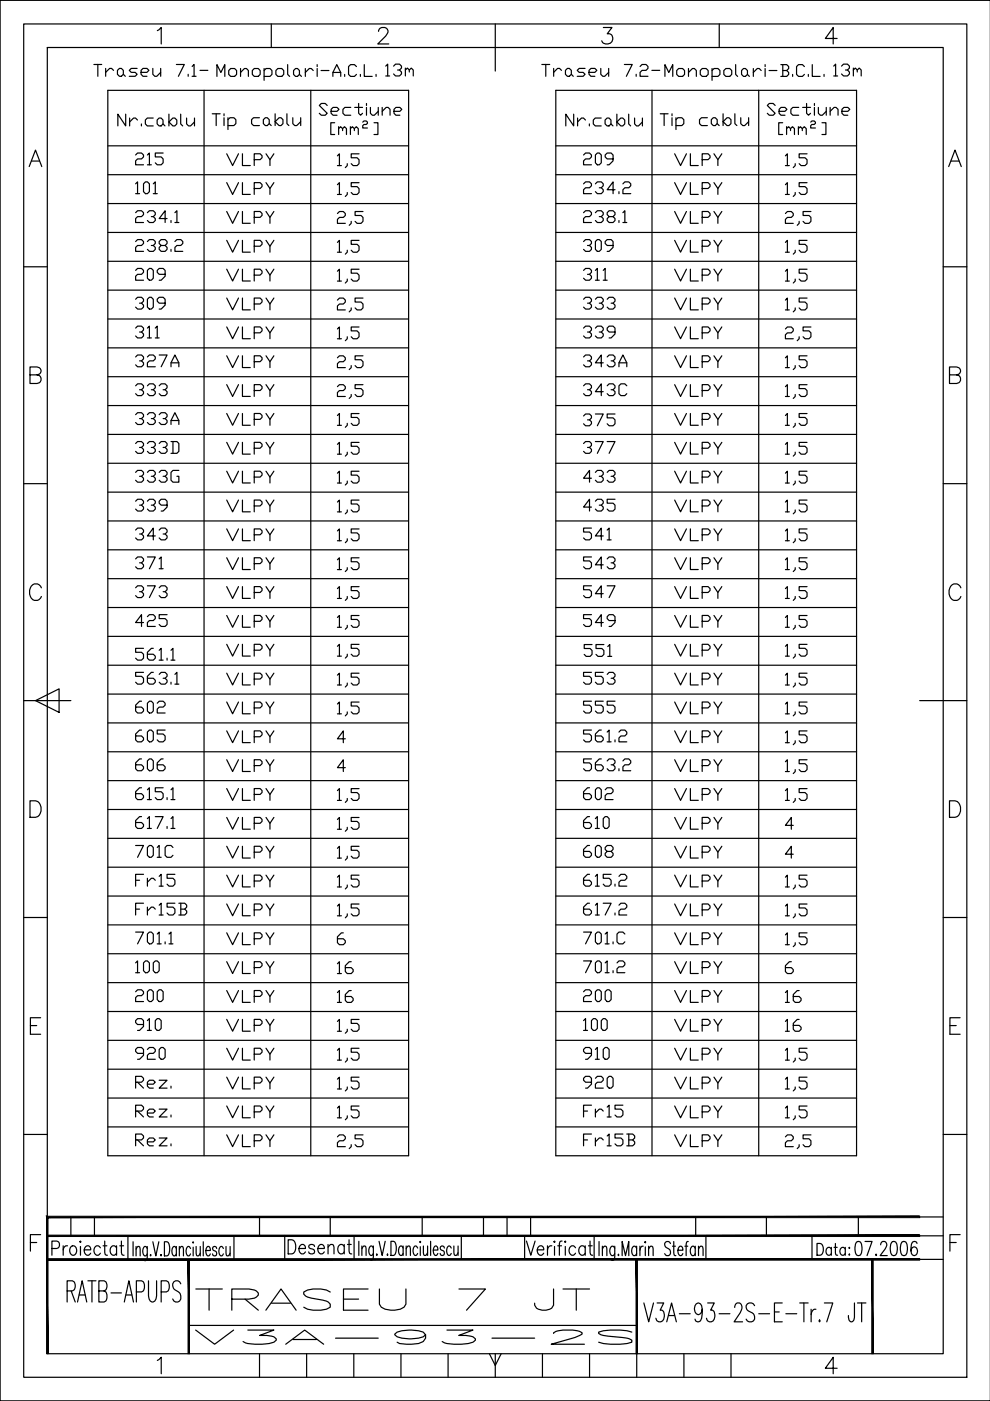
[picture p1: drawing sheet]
<svg xmlns="http://www.w3.org/2000/svg" width="210mm" height="297mm" viewBox="0 0 210 297" stroke-linecap="round" stroke-linejoin="round" font-family="sans-serif">
<!-- layer: 0 -->
<g fill="none" stroke="#000" stroke-width=".25">
<path d="M5 5.1h200v286.9h-200zM10 10.1h190v276.9h-190zM22.9 19.2h63.7v225.8h-63.7zM33.4 6.5l.8-.7v3.5M43.3 19.2v225.8M46 16.2v-2.5l.8 1.7 .9-1.7v2.5M48.9 14.5h.8l.5 .5v.8l-.5 .4h-.8l-.4-.4v-.8zM51 15.4l.8-.9h.4l.5 .5v1.2M51 14.5v1.7M53.9 14.5h.8l.5 .5v.8l-.5 .4h-.8l-.4-.4v-.8zM56 15l.4-.5h.8l.5 .5v.8l-.5 .4h-1.2M56 14.5v2.5"/>
<path d="M57.5 5.1v5M58.9 14.5h.8l.5 .5v.8l-.5 .4h-.8l-.4-.4v-.8zM61 13.7v2.1l.4 .4M62.7 14.5h.4l.4 .5v.8l-.4 .4h-.4l-.5-.4v-.8zM63.5 15.8l.4 .4M64.7 14.5v1.7M65.9 19.2v225.8M66.4 15l-.4-.5h-.4l-.9 .9M67.2 13.7v.4M67.2 14.5v1.7M68.1 15h1.6M70.6 16.2v-.8l.8-1.7 .8 1.7v.8"/>
<path d="M70.6 15.4h1.6M73.1 15.8v.4M75.6 14.1l-.4-.4h-.9l-.4 .4v1.7l.4 .4h.9l.4-.4M76.4 15.8v.4M77.2 13.7v2.5h1.7M80.3 6.7a.87 .87 0 0 1 .6-.9h.7a.85 .85 0 0 1 .5 1.4l-2 2.1h2.3M105 5.1v10M117.8 19.2h63.8v225.8h-63.8zM127.9 5.8h1.9l-1.1 1.4a1.12 1.12 0 0 1 1.2 1.2 1.12 1.12 0 0 1-1.5 .9l-.5-.1-.3-.5M138.2 19.2v225.8M143.9 14.5h.8l.4 .5v.8l-.4 .4h-.8l-.4-.4v-.8zM146 15.4l.8-.9h.4l.4 .5v1.2"/>
<path d="M146 14.5v1.7M148.9 14.5h.8l.4 .5v.8l-.4 .4h-.8l-.4-.4v-.8zM151 15l.4-.5h.8l.4 .5v.8l-.4 .4h-1.2M151 14.5v2.5M152.5 5.1v5M153.9 14.5h.8l.4 .5v.8l-.4 .4h-.8l-.4-.4v-.8zM156 13.7v2.1l.4 .4M157.6 14.5h.5l.4 .5v.8l-.4 .4h-.5l-.4-.4v-.8zM158.5 15.8l.4 .4M159.7 14.5v1.7M160.9 19.2v225.8M161.4 15l-.4-.5h-.4l-.9 .9"/>
<path d="M162.2 13.7v.4M162.2 14.5v1.7M163.1 15h1.6M165.6 13.7h1.2l.4 .4v.4l-.4 .5M166 15h.8l.4 .4v.4l-.4 .4h-1.2M166 13.7v2.5M168.1 15.8v.4M170.6 14.1l-.5-.4h-.8l-.4 .4v1.7l.4 .4h.8l.5-.4M171.4 15.8v.4M172.2 13.7v2.5h1.7M177.5 8.2h-2.5l1.7-2.4v3.5M210 .1h-210v296.9h210"/>
<path d="M6.2 35.3l1.3-3.5 1.4 3.5M6.7 34.1h1.7M22.9 37h63.7M22.9 30.9h63.7M45 24.1h1.7M45.8 24.1v2.5M47.5 24.1v.4M47.5 25v1.6M48.3 25.4l.5-.4h.8l.4 .4v.8l-.4 .4h-1.3M48.3 25v2.5M55 25h-1.2l-.5 .4v.8l.5 .4h1.2M56.3 25h.4l.4 .4v.8l-.4 .4h-.4l-.5-.4v-.8z"/>
<path d="M57.1 26.2l.4 .4M58.3 25.8l.9-.8h.4l.4 .4v.8l-.4 .4h-.4zM58.3 24.1v2.5M60.8 24.1v2.1l.4 .4M62.1 25v1.2l.4 .4h.4l.9-.8M63.8 25v1.6M71.5 39.2l.5-.5v2.5M76.1 38.7h-1.6v.9h1.2l.4 .4v.8l-.4 .4h-.8l-.4-.4M117.8 37h63.8M117.8 30.9h63.8M140 24.1h1.6M140.8 24.1v2.5"/>
<path d="M142.5 24.1v.4M142.5 25v1.6M143.3 25.4l.4-.4h.9l.4 .4v.8l-.4 .4h-1.3M143.3 25v2.5M150 25h-1.3l-.4 .4v.8l.4 .4h1.3M151.2 25h.4l.5 .4v.8l-.5 .4h-.4l-.4-.4v-.8zM152.1 26.2l.4 .4M153.3 25.8l.8-.8h.5l.4 .4v.8l-.4 .4h-.5zM153.3 24.1v2.5M155.8 24.1v2.1l.4 .4M157.1 25v1.2l.4 .4h.4l.8-.8M158.7 25v1.6"/>
<path d="M166.5 39.2l.4-.5v2.5M171.1 38.7h-1.7v.9h1.3l.4 .4v.8l-.4 .4h-.8l-.5-.4M201.1 35.3l1.4-3.5 1.3 3.5M201.7 34.1h1.6M5 56.6h5M22.9 55.4h63.7M22.9 49.3h63.7M22.9 43.2h63.7M71.5 57.5l.5-.4v2.5M71.5 59.6h.9M71.5 41.2h.9M73.6 59.2v.4l-.4 .4"/>
<path d="M73.6 40.8v.4l-.4 .5M76.1 57.1h-1.6v.8h1.2l.4 .4v.9l-.4 .4h-.8l-.4-.4M117.8 55.4h63.8M117.8 49.3h63.8M117.8 43.2h63.8M166.5 57.5l.4-.4v2.5M166.5 59.6h.9M166.5 41.2h.9M168.6 59.2v.4l-.4 .4M168.6 40.8v.4l-.4 .5M171.1 57.1h-1.7v.8h1.3l.4 .4v.9l-.4 .4h-.8l-.5-.4M200 56.6h5"/>
<path d="M6.4 79.5h1.5l.5-.2a.8 .8 0 0 0 0-1.3l-.5-.2h-1.5v3.5h1.5a.92 .92 0 0 0 .8-.9 .92 .92 0 0 0-.8-.9M22.9 79.9h63.7M22.9 73.8h63.7M22.9 67.6h63.7M22.9 61.5h63.7M117.8 79.9h63.8M117.8 73.8h63.8M117.8 67.6h63.8M117.8 61.5h63.8M166.5 75.9l.4-.5v2.5M166.5 77.9h.9M168.6 77.5v.4l-.4 .5"/>
<path d="M171.1 75.4h-1.7v.9h1.3l.4 .4v.8l-.4 .4h-.8l-.5-.4M201.3 79.5h1.5l.5-.2a.8 .8 0 0 0 0-1.3l-.5-.2h-1.5v3.5h1.5a.92 .92 0 0 0 .9-.9 .92 .92 0 0 0-.9-.9M22.9 98.2h63.7M22.9 92.1h63.7M22.9 86h63.7M71.5 94.2l.5-.4v2.5M71.5 96.3h.9M73.6 95.9v.4l-.4 .4M76.1 93.8h-1.6v.8h1.2l.4 .4v.9l-.4 .4h-.8l-.4-.4M117.8 98.2h63.8M117.8 92.1h63.8M117.8 86h63.8"/>
<path d="M166.5 94.2l.4-.4v2.5M166.5 96.3h.9M168.6 95.9v.4l-.4 .4M171.1 93.8h-1.7v.8h1.3l.4 .4v.9l-.4 .4h-.8l-.5-.4M5 102.5h5M22.9 116.6h63.7M22.9 110.5h63.7M22.9 104.3h63.7M71.5 112.6l.5-.5v2.5M71.5 114.6h.9M73.6 114.2v.4l-.4 .5M76.1 112.1h-1.6v.9h1.2l.4 .4v.8l-.4 .4h-.8l-.4-.4"/>
<path d="M117.8 116.6h63.8M117.8 110.5h63.8M117.8 104.3h63.8M166.5 112.6l.4-.5v2.5M166.5 114.6h.9M168.6 114.2v.4l-.4 .5M171.1 112.1h-1.7v.9h1.3l.4 .4v.8l-.4 .4h-.8l-.5-.4M200 102.5h5M8.8 124.6a1.29 1.29 0 0 0-1.5-.8 1.29 1.29 0 0 0-1 1.3 1.54 1.54 0 0 0 .3 1.7 1.54 1.54 0 0 0 1.7 .3l.5-.6M22.9 134.9h63.7M22.9 128.8h63.7M22.9 122.7h63.7"/>
<path d="M71.5 130.9l.5-.4v2.5M71.5 133h.9M73.6 132.6v.4l-.4 .4M76.1 130.5h-1.6v.8h1.2l.4 .4v.9l-.4 .4h-.8l-.4-.4M117.8 134.9h63.8M117.8 128.8h63.8M117.8 122.7h63.8M166.5 130.9l.4-.4v2.5M166.5 133h.9M168.6 132.6v.4l-.4 .4M171.1 130.5h-1.7v.8h1.3l.4 .4v.9l-.4 .4h-.8l-.5-.4M203.7 124.6a1.29 1.29 0 0 0-1.4-.8 1.29 1.29 0 0 0-1.1 1.3 1.54 1.54 0 0 0 .4 1.7 1.54 1.54 0 0 0 1.6 .3l.5-.6"/>
<path d="M5 148.5h10M7.5 148.5l5-2.5v5zM22.9 141h63.7M22.9 147.2h63.7M22.9 153.3h63.7M22.9 159.4h63.7M71.5 149.3l.5-.4v2.4M71.5 151.3h.9M73.2 156.6h-1.7l1.3-1.6v2.5M73.6 150.9v.4l-.4 .5M76.1 148.9h-1.6v.8h1.2l.4 .4v.8l-.4 .4h-.8l-.4-.4M117.8 141h63.8"/>
<path d="M117.8 147.2h63.8M117.8 153.3h63.8M117.8 159.4h63.8M166.5 149.3l.4-.4v2.4M166.5 151.3h.9M168.6 150.9v.4l-.4 .5M171.1 148.9h-1.7v.8h1.3l.4 .4v.8l-.4 .4h-.8l-.5-.4M195 148.5h10M6.4 169.8h1.1a1.87 1.87 0 0 1 1.2 1.7 1.87 1.87 0 0 1-1.2 1.8h-1.1zM22.9 165.5h63.7M22.9 171.6h63.7M22.9 177.7h63.7"/>
<path d="M71.5 167.6l.5-.4v2.5M71.5 169.7h.9M73.2 162.8h-1.7l1.3-1.7v2.5M73.6 169.3v.4l-.4 .4M76.1 167.2h-1.6v.8h1.2l.4 .5v.8l-.4 .4h-.8l-.4-.4M117.8 165.5h63.8M117.8 171.6h63.8M117.8 177.7h63.8M166.5 167.6l.4-.4v2.5M166.5 169.7h.9M168.2 175h-1.7l1.3-1.7v2.5M168.6 169.3v.4l-.4 .4"/>
<path d="M171.1 167.2h-1.7v.8h1.3l.4 .5v.8l-.4 .4h-.8l-.5-.4M201.3 169.8h1.2a1.87 1.87 0 0 1 1.2 1.7 1.87 1.87 0 0 1-1.2 1.8h-1.2zM5 194.5h5M22.9 196.1h63.7M22.9 183.9h63.7M22.9 190h63.7M28.8 197.6h1.6l-1.2 2.5M31.3 198l.4-.4h.4l.4 .4v1.7l-.4 .4h-.4l-.4-.4zM33.3 198l.5-.4v2.5M35 199.7v.4M35.8 198l.5-.4v2.5M71.5 186l.5-.4v2.5"/>
<path d="M71.5 188.1h.9M72.8 197.8h-.4l-.9 .8v1.3l.5 .4h.8l.4-.4v-.4l-.4-.5h-1.3M73.6 187.6v.5l-.4 .4M76.1 185.6h-1.6v.8h1.2l.4 .4v.8l-.4 .5h-.8l-.4-.5M117.8 196.1h63.8M117.8 183.9h63.8M117.8 190h63.8M166.5 186l.4-.4v2.5M166.5 188.1h.9M168.2 181.1h-1.7l1.3-1.7v2.5M168.6 187.6v.5l-.4 .4M171.1 185.6h-1.7v.8h1.3l.4 .4v.8l-.4 .5h-.8l-.5-.5"/>
<path d="M200 194.5h5M6.4 217.4h1.4M8.6 215.8h-2.2v3.5h2.2M22.9 202.2h63.7M22.9 208.3h63.7M22.9 214.5h63.7M33.3 200.1h.9M35.8 200.1h.9M117.8 202.2h63.8M117.8 208.3h63.8M117.8 214.5h63.8M167.8 203.9h-.4l-.9 .8v1.3l.4 .4h.9l.4-.4v-.4l-.4-.4h-1.3"/>
<path d="M201.4 217.4h1.3M203.6 215.8h-2.2v3.5h2.2M22.9 238.9h63.7M22.9 232.8h63.7M22.9 220.6h63.7M22.9 226.7h63.7M117.8 238.9h63.8M117.8 232.8h63.8M117.8 220.6h63.8M117.8 226.7h63.8M5 240.5h5M195 258h5"/>
<path d="M200 240.5h5M6.4 263.4h1.4M8.6 261.8h-2.2v3.5M195 267h5M195 262h5M201.4 263.4h1.3M203.6 261.8h-2.2v3.5M33.4 288.4l.8-.6v3.5M55 287v5M65 287v5M75 287v5M85 287v5"/>
<path d="M95 287v5M103.8 287l1.2 2.5 1.3-2.5M105 287v5M115 287v5M125 287v5M135 287v5M145 287v5M155 287v5M177.5 290.1h-2.5l1.7-2.3v3.5"/>
</g>
<!-- layer: INDICATOR -->
<g fill="none" stroke="#000" stroke-width=".25">
<path d="M15 258v4M20 258v4M55 258v4M70 258v4M89.5 258v4M102.5 258v4M107.5 258v4M112.5 258v4M147.5 258v4M162.5 258v4M182 258v4M11 264.7h1a.82 .82 0 0 0 .6-.8 .82 .82 0 0 0-.6-.8h-1v3"/>
<path d="M13.4 264.1v2M14.2 273.7h1.1a1.23 1.23 0 0 0 0-2.1h-1.1v4.5M14.3 264.1a.81 .81 0 0 0-.9 .9M15.1 273.7l.8 2.4M15.1 264.3a.64 .64 0 0 1 1 .3 1.01 1.01 0 0 1-.8 1.5 1.19 1.19 0 0 1-.2-1.8zM16.4 276.1l1-4.5 1 4.5M16.8 274.6h1.2M17.1 263.1l.1 .2-.1 .1-.2-.1zM17.1 264.3v1.8M17.9 265h1.3a.67 .67 0 0 0-.4-.8 .67 .67 0 0 0-.8 .4 1.01 1.01 0 0 0 .8 1.5l.4-.4M18.6 271.6h1.8M19.5 271.6v4.5"/>
<path d="M21 273.7h1.1a1.23 1.23 0 0 0 0-2.1h-1.1v4.5h1.1a1.39 1.39 0 0 0 0-2.4M21.3 264.6a.66 .66 0 0 0-.6-.5 .66 .66 0 0 0-.7 .5 1.01 1.01 0 0 0 .8 1.5l.5-.4M21.9 264.1h.8M22.2 263.1v2.5l.1 .4 .5 .1M23.5 274.1h2.2M24.7 264.6a.67 .67 0 0 0-.6-.5 .67 .67 0 0 0-.6 .5 1.01 1.01 0 0 0 .8 1.5l.4-.4M24.7 264.1v2M25.4 264.1h.8M25.7 263.1v2.5l.2 .4 .4 .1M26.4 276.1l.9-4.5 1 4.5M26.7 274.6h1.2M27.1 262v5"/>
<path d="M28.2 263.3v3M28.9 264.8l.3-.5 .4 .1 .1 1.9M28.9 264.3v2M28.9 273.9h1.1a1.39 1.39 0 0 0 0-2.3h-1.1v4.5M31.2 264.3l-.1 2.7-.2 .3-.4-.2M31.2 264.7l-.3-.4-.4 .1a1.48 1.48 0 0 0 .2 1.9h.2l.3-.5M31.5 271.6v3.2l.4 1 .3 .3 .6-.3 .3-.4 .1-3.8M31.9 266v.3zM32.4 263.3l.6 3 .7-3M34.2 266v.3zM34.2 273.9h1.1a1.39 1.39 0 0 0 0-2.3h-1.1v4.5M34.9 263.3h.5a2.2 2.2 0 0 1 0 3h-.5z"/>
<path d="M37.4 264.7l-.3-.4h-.3a1.45 1.45 0 0 0 0 2h.3l.3-.5M37.4 264.3v2M38 264.8l.4-.5 .4 .1 .1 1.9M38 264.3v2M38.3 272.2a.92 .92 0 0 0-1.3-.6 .92 .92 0 0 0-.3 1.5l.4 .4a1.52 1.52 0 0 1 1 2.3 .88 .88 0 0 1-1.5-.4M40.4 264.7l-.3-.4h-.3a1.45 1.45 0 0 0 0 2h.3l.3-.5M41 263.3v.3zM41 264.4v1.9M41.6 264.3l.1 1.8 .4 .2 .4-.6M42.5 264.3v2M43.1 263.3v3M43.6 265.1h1v-.3a.53 .53 0 0 0-.6-.5 1.45 1.45 0 0 0 0 2h.3l.3-.5"/>
<path d="M45.9 264.7l-.3-.4-.5 .1v.6l.6 .3a.54 .54 0 0 1 .2 .6 .54 .54 0 0 1-.5 .4l-.3-.5M47.4 264.7l-.4-.4-.3 .1a1.48 1.48 0 0 0 .1 1.9h.2l.4-.5M47.9 264.3l.1 1.8 .4 .2 .4-.6M48.8 264.3v2M49.6 262.2v5M60.4 261.9v5M61.1 262.9h.8a1.77 1.77 0 0 1 0 2.9h-.8zM63.4 264.7h1.4a.67 .67 0 0 0-.5-.8 .67 .67 0 0 0-.8 .4 .99 .99 0 0 0 .8 1.5l.5-.4M66.7 264.3a.66 .66 0 0 0-.6-.5 .66 .66 0 0 0-.7 .5l.2 .3 .8 .3a.56 .56 0 0 1 .2 .8 .73 .73 0 0 1-1.2-.3M67.4 264.7h1.4a.67 .67 0 0 0-.5-.8 .67 .67 0 0 0-.8 .4 1 1 0 0 0 .8 1.5l.5-.4M69.6 264.4l.5-.6 .6 .2 .1 1.8M69.6 263.8v2"/>
<path d="M73 264.3a.66 .66 0 0 0-.6-.5 .66 .66 0 0 0-.7 .5 .99 .99 0 0 0 .8 1.5l.5-.4M73 263.8v2M73.7 263.8h.8M74 262.9v2.4l.1 .4 .5 .1M75.1 262v5M76.1 263.2v3M76.7 264.7l.4-.5 .4 .1 .1 1.9M76.7 264.2v2M79.2 264.2l-.1 2.7-.3 .3-.4-.2M79.2 264.6l-.4-.4-.4 .1a1.48 1.48 0 0 0 .2 1.9h.2l.4-.4M79.9 265.9v.3zM80.4 263.2l.6 3 .7-3"/>
<path d="M82.2 265.9v.3zM82.9 263.2h.5a2.17 2.17 0 0 1 0 3h-.5zM85.5 264.6l-.3-.4h-.3a1.4 1.4 0 0 0 0 2h.3l.3-.4M85.5 264.2v2M86.1 264.7l.4-.5 .4 .1 .1 1.9M86.1 264.2v2M88.6 264.6l-.4-.4-.4 .1a1.48 1.48 0 0 0 .2 1.9h.2l.4-.4M89.1 263.2v.3zM89.1 264.3v1.9M89.8 264.2v1.8l.4 .2 .5-.6M90.7 264.2v2M91.3 263.2v3"/>
<path d="M91.9 265h.9v-.3a.53 .53 0 0 0-.5-.5 1.4 1.4 0 0 0 0 2h.2l.3-.4M94.2 264.6l-.1-.3-.2-.1-.5 .1-.1 .3a.98 .98 0 0 0 .8 .7 .55 .55 0 0 1-.4 .9l-.3-.2-.1-.2M95.7 264.6l-.4-.4-.4 .1a1.48 1.48 0 0 0 .2 1.9h.2l.4-.4M96.2 264.2l.1 1.8 .4 .2 .4-.6M97.1 264.2v2M97.8 262v5M111.2 262v5M111.6 263.1l.9 3 1-3M113.9 265h1.4a.67 .67 0 0 0-.4-.8 .67 .67 0 0 0-.9 .4 1.01 1.01 0 0 0 .8 1.5l.5-.4M116.1 264.1v2M117 264.1a.81 .81 0 0 0-.9 .9M117.6 263.1l.1 .2-.1 .1-.1-.1z"/>
<path d="M117.6 264.3v1.8M118.3 264.1h.8M119.2 263.1l-.5 .2-.1 .4v2.4M119.9 263.1v.3l-.2-.1zM119.9 264.3v1.8M122 264.6a.67 .67 0 0 0-.6-.5 .67 .67 0 0 0-.6 .5 1.01 1.01 0 0 0 .8 1.5l.4-.4M124.1 264.6a.67 .67 0 0 0-.7-.5 .67 .67 0 0 0-.6 .5 1.01 1.01 0 0 0 .8 1.5l.5-.4M124.1 264.1v2M124.8 264.1h.8M125.1 263.1v2.5l.1 .4 .5 .1M126 262v5M127 263.2v3"/>
<path d="M127.7 264.8l.5-.6 .4 .2 .1 1.8M127.7 264.2v2M130.3 264.2l-.1 2.7-.2 .3-.4-.1M130.3 264.7l-.3-.5h-.3a1.33 1.33 0 0 0 0 2h.3l.3-.4M131.1 265.9v.3zM131.9 266.2v-3l.7 3 .7-3v3M135 264.7l-.4-.5h-.2a1.35 1.35 0 0 0 0 2h.2l.4-.4M135 264.2v2M135.7 264.2v2M136.4 264.2l-.5 .2-.2 .7M136.5 276.3l1 4 1.1-4M136.8 263.2v.3z"/>
<path d="M136.8 264.4v1.8M137.5 264.8l.5-.6 .4 .2 .1 1.8M137.5 264.2v2M139.3 276.3h1.4l-.7 1.5h.3a1.53 1.53 0 0 1-.2 2.5 .81 .81 0 0 1-1-.8M141.7 278.9h1.3M142.2 263.6a.67 .67 0 0 0-1.1-.2 .67 .67 0 0 0 .2 1.1 1.08 1.08 0 0 1 .9 1.3 .64 .64 0 0 1-.7 .4 .64 .64 0 0 1-.6-.4M142.6 264.2h.6M142.9 263.2v2.4v.5l.4 .1M143.7 265.1h1.1v-.3a.55 .55 0 0 0-.6-.6 1.35 1.35 0 0 0 0 2h.2l.4-.4M144 278.5h2.3M145.2 264.2h.6M145.9 263.2l-.3 .2-.1 .4v2.4"/>
<path d="M147.4 264.7l-.3-.5h-.3a1.35 1.35 0 0 0 0 2h.3l.3-.4M147.4 264.2v2M148.1 264.8l.4-.6 .5 .2 .1 1.8M148.1 264.2v2M148.9 277.6l-.1 .6-.3 .3-.4 .2a1.31 1.31 0 0 1-.9-1.2 1.31 1.31 0 0 1 .9-1.2l.4 .1a4 4 0 0 1 0 3.7l-.6 .2-.4-.2-.1-.4M149.7 262v5M150 276.3h1.4l-.7 1.5h.4a1.53 1.53 0 0 1-.3 2.5 .81 .81 0 0 1-1-.8M152.5 278.5h2.3M155.8 277.2l.2-.8 .3-.1h.5a1.38 1.38 0 0 1 .1 2l-1.3 2h1.8M160 276.8a.94 .94 0 0 0-1.5-.4 .94 .94 0 0 0 .2 1.6l.8 .3a1.01 1.01 0 0 1 .4 1.5 1.01 1.01 0 0 1-1.4 .3l-.3-.4M160.9 278.5h2.3M164.2 278.2h1"/>
<path d="M165.9 276.3h-1.7v4h1.7M166.6 278.5h2.3M169.6 276.3h1.7M170.4 276.3v4M172 277.6v2.7M172.2 262v5M173 277.6h-.4l-.2 .2-.4 .9M173.2 263.6h.7a1.47 1.47 0 0 1 0 2.5h-.7zM173.8 279.9l.1 .2-.1 .2-.2-.2zM174.8 276.3h1.8l-1.3 4M176.3 264.8a.55 .55 0 0 0-.6-.4 .55 .55 0 0 0-.5 .4 .76 .76 0 0 0 0 .9 .76 .76 0 0 0 .9 .3l.2-.2M176.3 264.5v1.6"/>
<path d="M176.8 264.5h.7M177.1 263.6v2.1l.1 .3 .4 .1M179.2 264.8a.55 .55 0 0 0-.5-.4 .55 .55 0 0 0-.5 .4 .76 .76 0 0 0-.1 .9 .76 .76 0 0 0 .9 .3l.2-.2M179.2 264.5v1.6M180.1 264.5v.2zM180.1 265.9v.2zM181.2 276.3v3l-.3 .8-.5 .2a1.17 1.17 0 0 1-.5-1.4M181.6 263.4l.5-.2a1.5 1.5 0 0 1 .7 1.7l-.4 1.2-.5 .1a1.5 1.5 0 0 1-.6-1.7zM181.8 276.3h1.8M182.7 276.3v4M183.4 263.2h1.5l-1.1 3M185.8 265.9v.3z"/>
<path d="M186.7 263.9l.1-.4a.69 .69 0 0 1 1-.1 .69 .69 0 0 1 .1 1l-1.3 1.8h1.5M189.1 263.4l.5-.2a1.49 1.49 0 0 1 .7 1.7l-.4 1.2-.5 .1a1.49 1.49 0 0 1-.6-1.7zM191.2 263.4l.5-.2a1.49 1.49 0 0 1 .7 1.7l-.3 1.2-.6 .1a1.52 1.52 0 0 1-.6-1.7zM194.4 263.6l-.1-.2-.3-.2-.5 .2a3 3 0 0 0 0 2.7 .89 .89 0 0 0 1.1-.7 .89 .89 0 0 0-.7-1l-.4 .1-.4 .7M40 281h95M141.4 280.3l1-4 1 4"/>
</g>
<g fill="#000" stroke="#000" stroke-width=".21">
<path d="M10.2 258.2h184.8v-.3zM9.9 257.9h185.1l-184.8 .3zM9.9 257.9l.3 29.1v-28.8zM9.9 257.9l.3 29.1h-.3z"/>
<path d="M10 262.2h185v-.3zM10 261.9h185l-185 .3z"/>
<path d="M10 267.2h185v-.3zM10 266.9h185l-185 .3z"/>
<path d="M39.9 267v20h.3zM39.9 267h.3v20z"/>
<path d="M134.9 267v20h.2zM134.9 267h.2v20z"/>
<path d="M184.8 267v20h.3zM184.8 267h.3v20z"/>
</g>
<text font-size="8.4" x="40.2" y="279">TRASEU 7 JT</text>
<text font-size="6.6" x="70.2" y="79.7">2,5</text>
<g font-size="6.2">
<text x="27.5" y="36.3">215</text>
<text x="70.2" y="36.7">1,5</text>
<text x="122.4" y="36.3">209</text>
<text x="165.5" y="36.7">1,5</text>
<text x="70.2" y="49">2,5</text>
<text x="165.5" y="49">2,5</text>
<text x="27.5" y="54.7">238.2</text>
<text x="70.2" y="55">1,5</text>
<text x="122.4" y="54.7">309</text>
<text x="165.5" y="55">1,5</text>
<text x="70.2" y="67.4">2,5</text>
<text x="165.5" y="67.4">1,5</text>
<text x="70.2" y="73.4">1,5</text>
<text x="165.5" y="73.4">2,5</text>
<text x="70.2" y="85.7">2,5</text>
<text x="165.5" y="85.7">1,5</text>
<text x="70.2" y="91.7">1,5</text>
<text x="165.5" y="91.7">1,5</text>
<text x="70.2" y="104.1">1,5</text>
<text x="165.5" y="104.1">1,5</text>
<text x="70.2" y="110.1">1,5</text>
<text x="165.5" y="110.1">1,5</text>
<text x="70.2" y="122.4">1,5</text>
<text x="165.5" y="122.4">1,5</text>
<text x="70.2" y="128.4">1,5</text>
<text x="165.5" y="128.4">1,5</text>
<text x="70.2" y="140.8">1,5</text>
<text x="165.5" y="140.8">1,5</text>
<text x="70.2" y="146.8">1,5</text>
<text x="165.5" y="146.8">1,5</text>
<text x="165.5" y="159.1">1,5</text>
<text x="165.5" y="165.1">1,5</text>
<text x="46.9" y="171.1">VLPY</text>
<text x="141.8" y="171.1">VLPY</text>
<text x="70.2" y="177.4">1,5</text>
<text x="70.2" y="183.4">1,5</text>
<text x="46.9" y="189.4">VLPY</text>
<text x="141.8" y="189.4">VLPY</text>
<text x="70.2" y="195.8">1,5</text>
<text x="165.5" y="195.8">1,5</text>
<text x="165.5" y="201.8">1,5</text>
<text x="46.9" y="207.8">VLPY</text>
<text x="70.2" y="207.8">16</text>
<text x="141.8" y="207.8">VLPY</text>
<text x="70.2" y="220.1">1,5</text>
<text x="46.9" y="226.1">VLPY</text>
<text x="70.2" y="226.5">1,5</text>
<text x="141.8" y="226.1">VLPY</text>
<text x="165.5" y="226.5">1,5</text>
<text x="70.2" y="232.5">1,5</text>
<text x="165.5" y="232.5">1,5</text>
<text x="70.2" y="238.5">1,5</text>
<text x="165.5" y="238.5">1,5</text>
<text x="70.2" y="244.8">2,5</text>
<text x="165.5" y="244.8">2,5</text>
<text x="40.2" y="286.1">V3A-93-2S</text>
</g>
<g font-size="5.7">
<text x="18.7" y="17.3">Traseu 7.1-</text>
<text x="80.4" y="17.3">13m</text>
<text x="113.6" y="17.3">Traseu 7.2-</text>
<text x="175.7" y="17.3">13m</text>
<text x="23.6" y="27.9">Nr.cablu</text>
<text x="66.3" y="25.8">Sectiune</text>
<text x="68.8" y="29.6">[mm ]</text>
<text x="118.9" y="27.9">Nr.cablu</text>
<text x="161.6" y="25.8">Sectiune</text>
<text x="164" y="29.6">[mm ]</text>
<text x="46.9" y="36.3">VLPY</text>
<text x="141.8" y="36.3">VLPY</text>
<text x="27.5" y="42.3">101</text>
<text x="46.9" y="42.3">VLPY</text>
<text x="122.4" y="42.3">234.2</text>
<text x="141.8" y="42.3">VLPY</text>
<text x="27.5" y="48.3">234.1</text>
<text x="46.9" y="48.7">VLPY</text>
<text x="122.4" y="48.3">238.1</text>
<text x="141.8" y="48.7">VLPY</text>
<text x="46.9" y="54.7">VLPY</text>
<text x="141.8" y="54.7">VLPY</text>
<text x="27.5" y="60.7">209</text>
<text x="46.9" y="60.7">VLPY</text>
<text x="122.4" y="60.7">311</text>
<text x="141.8" y="60.7">VLPY</text>
<text x="27.5" y="66.7">309</text>
<text x="46.9" y="67">VLPY</text>
<text x="122.4" y="66.7">333</text>
<text x="141.8" y="67">VLPY</text>
<text x="27.5" y="73">311</text>
<text x="46.9" y="73">VLPY</text>
<text x="122.4" y="73">339</text>
<text x="141.8" y="73">VLPY</text>
<text x="27.5" y="79">327A</text>
<text x="46.9" y="79">VLPY</text>
<text x="122.4" y="79">343A</text>
<text x="141.8" y="79">VLPY</text>
<text x="27.5" y="85">333</text>
<text x="46.9" y="85.4">VLPY</text>
<text x="122.4" y="85">343C</text>
<text x="141.8" y="85.4">VLPY</text>
<text x="27.5" y="91.4">333A</text>
<text x="46.9" y="91.4">VLPY</text>
<text x="122.4" y="91.4">375</text>
<text x="141.8" y="91.4">VLPY</text>
<text x="27.5" y="97.4">333D</text>
<text x="46.9" y="97.4">VLPY</text>
<text x="122.4" y="97.4">377</text>
<text x="141.8" y="97.4">VLPY</text>
<text x="27.5" y="103.4">333G</text>
<text x="46.9" y="103.7">VLPY</text>
<text x="122.4" y="103.4">433</text>
<text x="141.8" y="103.7">VLPY</text>
<text x="27.5" y="109.7">339</text>
<text x="46.9" y="109.7">VLPY</text>
<text x="122.4" y="109.7">435</text>
<text x="141.8" y="109.7">VLPY</text>
<text x="27.5" y="115.7">343</text>
<text x="46.9" y="115.7">VLPY</text>
<text x="122.4" y="115.7">541</text>
<text x="141.8" y="115.7">VLPY</text>
<text x="27.5" y="121.7">371</text>
<text x="46.9" y="122.1">VLPY</text>
<text x="122.4" y="121.7">543</text>
<text x="141.8" y="122.1">VLPY</text>
<text x="27.5" y="128.1">373</text>
<text x="46.9" y="128.1">VLPY</text>
<text x="122.4" y="128.1">547</text>
<text x="141.8" y="128.1">VLPY</text>
<text x="27.5" y="134.1">425</text>
<text x="46.9" y="134.1">VLPY</text>
<text x="122.4" y="134.1">549</text>
<text x="141.8" y="134.1">VLPY</text>
<text x="27.5" y="141.1">561.1</text>
<text x="46.9" y="140.4">VLPY</text>
<text x="122.8" y="140.4">551</text>
<text x="141.8" y="140.4">VLPY</text>
<text x="27.5" y="146.4">563.1</text>
<text x="46.9" y="146.4">VLPY</text>
<text x="122.4" y="146.4">553</text>
<text x="141.8" y="146.4">VLPY</text>
<text x="27.5" y="152.4">602</text>
<text x="46.9" y="152.4">VLPY</text>
<text x="122.4" y="152.4">555</text>
<text x="141.8" y="152.4">VLPY</text>
<text x="27.5" y="158.4">605</text>
<text x="46.9" y="158.7">VLPY</text>
<text x="122.4" y="158.4">561.2</text>
<text x="141.8" y="158.7">VLPY</text>
<text x="27.5" y="164.7">606</text>
<text x="46.9" y="164.7">VLPY</text>
<text x="122.4" y="164.7">563.2</text>
<text x="141.8" y="164.7">VLPY</text>
<text x="27.5" y="170.7">615.1</text>
<text x="122.4" y="170.7">602</text>
<text x="27.5" y="176.7">617.1</text>
<text x="46.9" y="177.1">VLPY</text>
<text x="122.4" y="176.7">610</text>
<text x="141.8" y="177.1">VLPY</text>
<text x="27.5" y="183.1">701C</text>
<text x="46.9" y="183.1">VLPY</text>
<text x="122.4" y="183.1">608</text>
<text x="141.8" y="183.1">VLPY</text>
<text x="27.5" y="189.1">Fr15</text>
<text x="122.4" y="189.1">615.2</text>
<text x="27.5" y="195.1">Fr15B</text>
<text x="46.9" y="195.4">VLPY</text>
<text x="122.4" y="195.1">617.2</text>
<text x="141.8" y="195.4">VLPY</text>
<text x="46.9" y="201.4">VLPY</text>
<text x="122.4" y="201.4">701.C</text>
<text x="141.8" y="201.4">VLPY</text>
<text x="27.5" y="207.4">100</text>
<text x="122.4" y="207.4">701.2</text>
<text x="27.5" y="213.4">200</text>
<text x="46.9" y="213.8">VLPY</text>
<text x="70.2" y="213.8">16</text>
<text x="122.4" y="213.4">200</text>
<text x="141.8" y="213.8">VLPY</text>
<text x="165.5" y="213.8">16</text>
<text x="27.5" y="219.8">910</text>
<text x="46.9" y="219.8">VLPY</text>
<text x="122.4" y="219.8">100</text>
<text x="141.8" y="219.8">VLPY</text>
<text x="165.5" y="219.8">16</text>
<text x="27.5" y="225.8">920</text>
<text x="122.4" y="225.8">910</text>
<text x="27.5" y="231.8">Rez.</text>
<text x="46.9" y="232.1">VLPY</text>
<text x="122.4" y="231.8">920</text>
<text x="141.8" y="232.1">VLPY</text>
<text x="27.5" y="238.1">Rez.</text>
<text x="46.9" y="238.1">VLPY</text>
<text x="122.4" y="238.1">Fr15</text>
<text x="141.8" y="238.1">VLPY</text>
<text x="27.5" y="244.1">Rez.</text>
<text x="46.9" y="244.5">VLPY</text>
<text x="122.4" y="244.1">Fr15B</text>
<text x="141.8" y="244.5">VLPY</text>
</g>
</svg>
